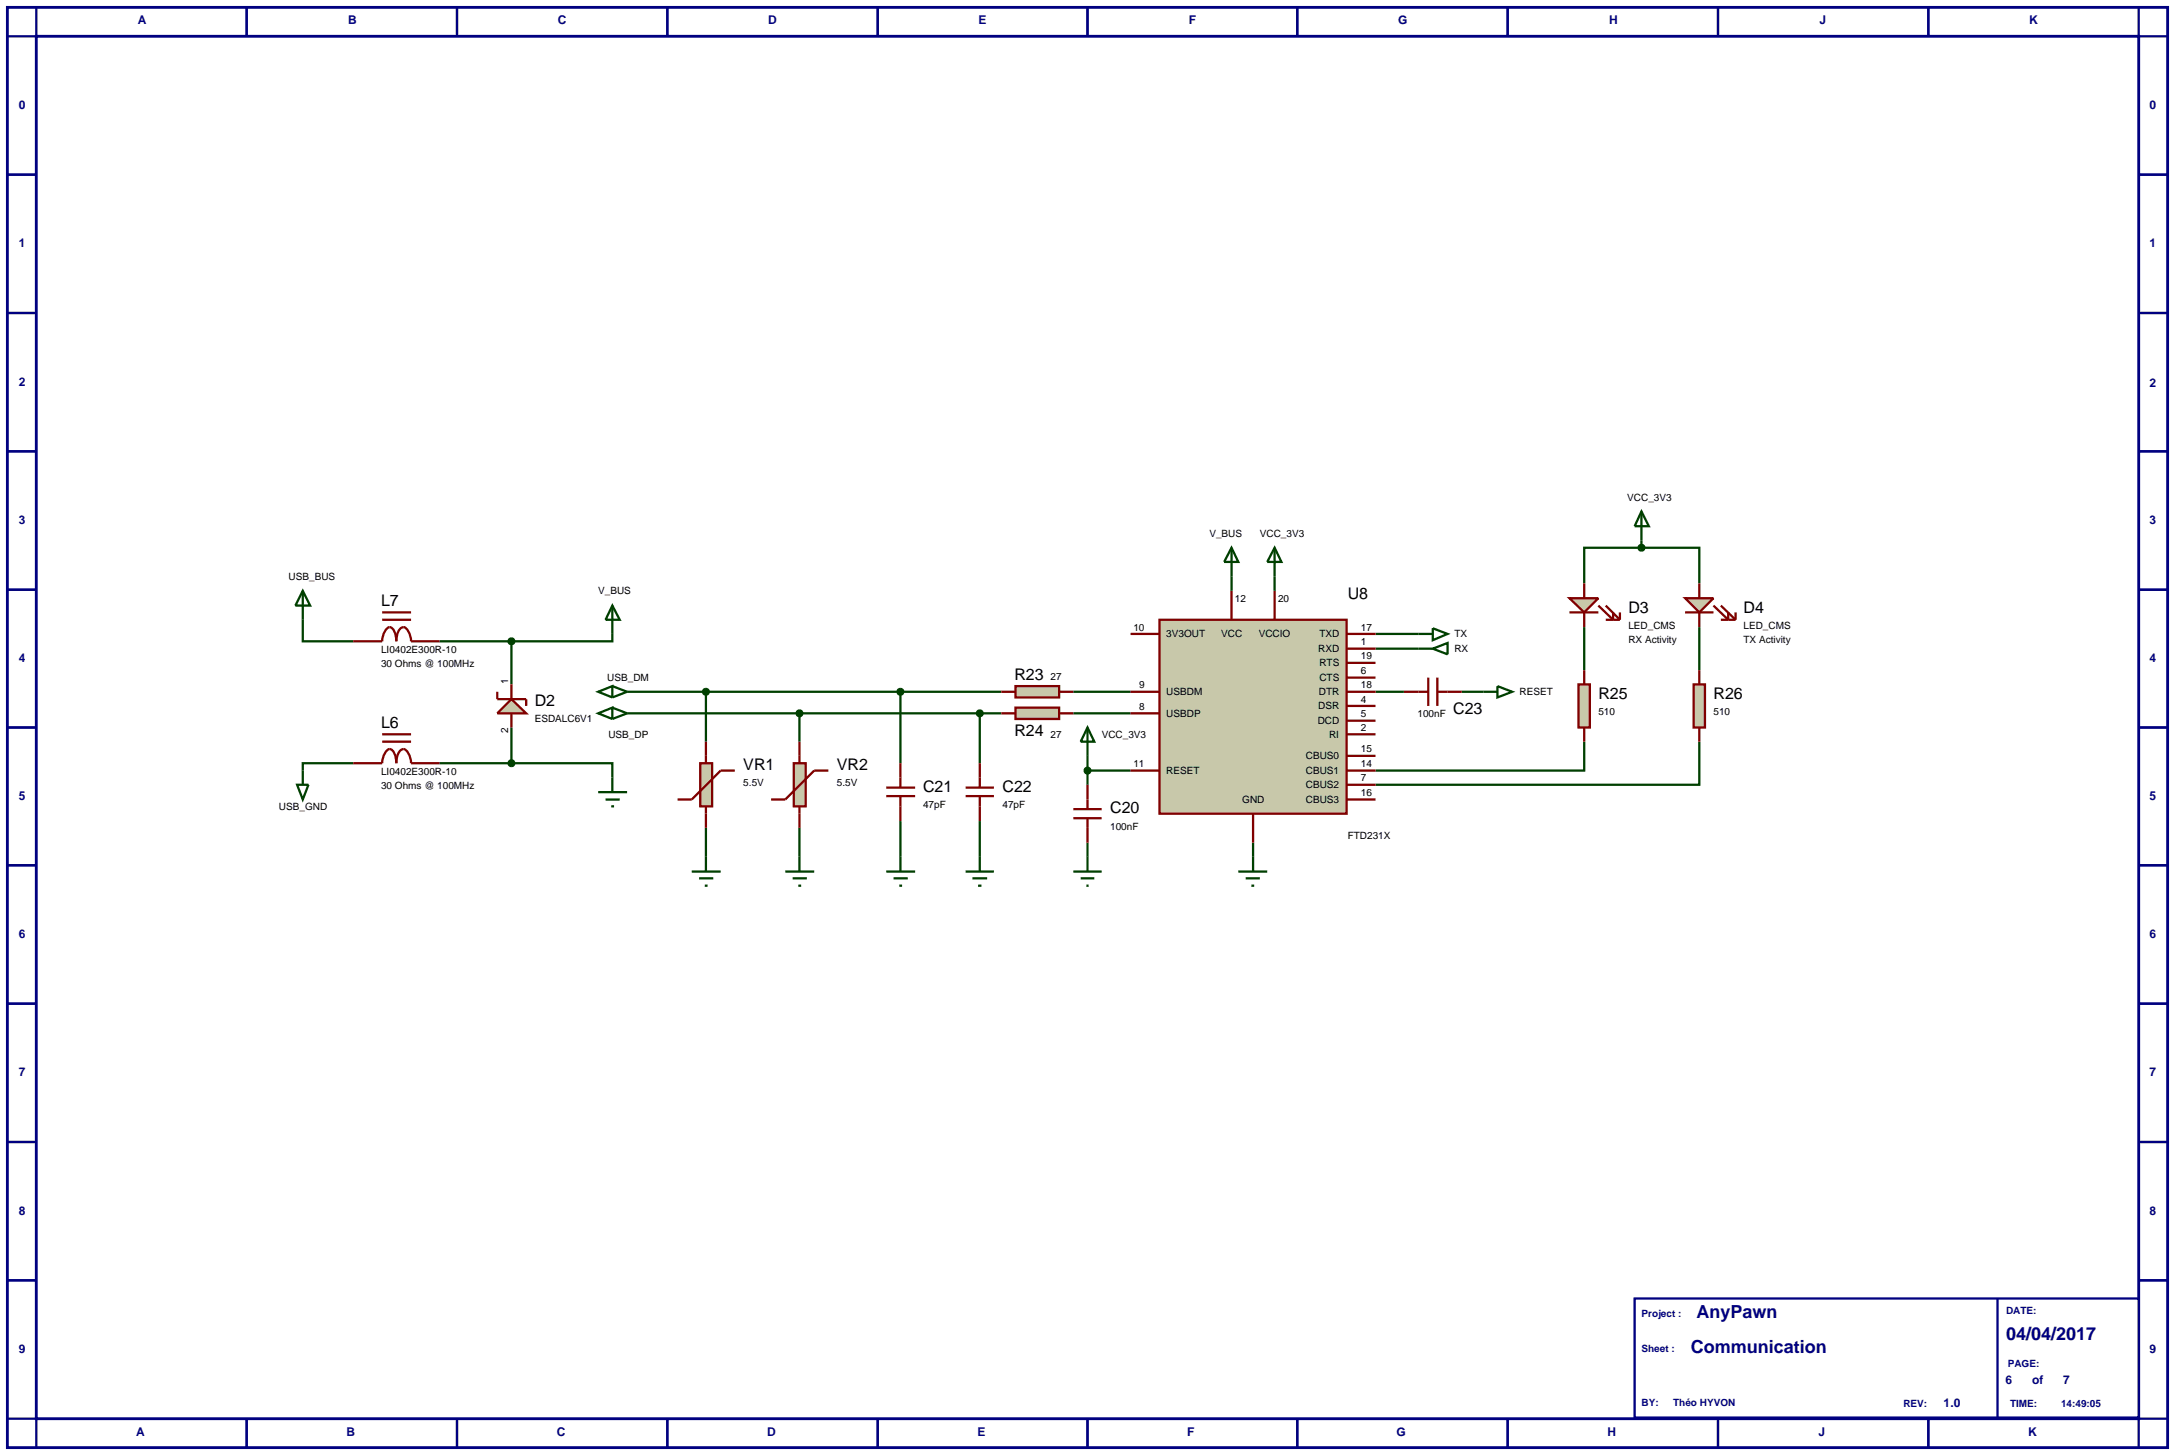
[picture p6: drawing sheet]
<svg xmlns="http://www.w3.org/2000/svg" width="384mm" height="257mm" viewBox="0 0 384 257" stroke-linecap="round" stroke-linejoin="round" font-family="sans-serif">
<path d="M1.3 1.3h381v254h-381zM6.4 6.4h370.8v243.8h-370.8z" fill="none" stroke="#000080" stroke-width=".5"/>
<g fill="none" stroke="#000080" stroke-width=".4">
<path d="M6.4 1.3v5.1h-5.1M43.5 1.3v5.1M80.6 1.3v5.1M117.7 1.3v5.1M154.8 1.3v5.1M191.8 1.3v5.1M228.8 1.3v5.1M265.9 1.3v5.1M303 1.3v5.1M340.1 1.3v5.1M377.2 1.3v5.1h5.1M1.3 30.8h5.1"/>
<path d="M377.2 30.8h5.1M1.3 55.2h5.1M377.2 55.2h5.1M1.3 79.6h5.1M377.2 79.6h5.1M1.3 104h5.1M377.2 104h5.1M1.3 128.3h5.1M377.2 128.3h5.1M1.3 152.6h5.1M377.2 152.6h5.1M1.3 177h5.1"/>
<path d="M377.2 177h5.1M1.3 201.4h5.1M377.2 201.4h5.1M1.3 225.8h5.1M377.2 225.8h5.1M1.3 250.2h5.1v5.1M43.5 250.2v5.1M80.6 250.2v5.1M117.7 250.2v5.1M154.8 250.2v5.1M191.8 250.2v5.1M228.8 250.2v5.1"/>
<path d="M265.9 250.2v5.1M303 250.2v5.1M340.1 250.2v5.1M382.3 250.2h-5.1v5.1"/>
</g>
<path d="M288.3 229h88.9v21h-88.9z" fill="#fff" stroke="#000080" stroke-width=".4"/>
<path d="M352.3 229v21" fill="none" stroke="#000080" stroke-width=".4"/>
<g fill="none" stroke="#004000" stroke-width=".4">
<path d="M289.5 96.6h-10.1v6.3M289.5 96.6h10.2v6.3M289.5 95.3v1.3M53.4 109.3v3.8h8.9M77.5 113.1h12.7M90.2 113.1v7.6M108 111.8v1.3h-17.8M217.2 101.7v2.5M224.8 101.7v2.5M242.6 111.8h7.6M242.6 114.4h7.6M279.4 110.6v7.6"/>
<path d="M299.7 110.6v7.6M62.3 134.6h-8.9v1.3M77.5 134.6h12.7M90.2 134.6h17.8v2.5M90.2 128.3v6.3M110.6 122h66M110.6 125.8h66M124.5 122v8.8M141 125.8v5M158.8 122v12.6M172.8 125.8v8.8M189.3 122h10.1"/>
<path d="M189.3 125.8h10.1M191.8 133.3v5.1M191.8 135.9h7.6M242.6 122h5M257.8 122h3.8M279.4 130.8v5.1h-36.8M299.7 130.8v7.6h-57.1M124.5 146v5.1M141 146v5.1M158.8 144.8v6.3M172.8 144.8v6.3M191.8 148.6v2.5"/>
<path d="M221 148.6v2.5"/>
</g>
<path d="M204.5 109.3h33v34.2h-33z" fill="#c8c8aa" stroke="#800000" stroke-width=".4"/>
<g fill="none" stroke="#800000" stroke-width=".4">
<path d="M199.4 111.8h5.1M217.2 104.2v5.1M224.8 104.2v5.1M237.5 111.8h5.1M237.5 114.4h5.1M237.5 116.9h5.1M237.5 119.5h5.1M191.8 138.4v4.3M199.4 122h5.1M199.4 125.8h5.1M199.4 135.9h5.1M237.5 122h5.1"/>
<path d="M237.5 135.9h5.1M237.5 124.5h5.1M237.5 127.1h5.1M237.5 129.5h5.1M237.5 133.3h5.1M237.5 138.4h5.1M189.3 144.3h5M189.3 142.7h5M191.8 144.3v4.3M221 143.5v5.1M237.5 141h5.1"/>
</g>
<path d="M191.4 135.6l.4-.2-.5 .5zM191.8 135.4l.4 .2 .1 .3zM192.3 135.9l-.1 .3-.4 .2zM191.3 135.9l.5 .5-.4-.2z" fill="#004000" stroke="#004000" stroke-width=".4"/>
<path d="M191.3 135.9l.5-.5 .5 .5-.5 .5z" fill="#004000"/>
<g fill="none" stroke="#004000" stroke-width=".4">
<path d="M105.5 122l2.5-1v2zM105.5 125.8l2.5-1v2zM108 121l2.6 1-2.6 1M108 124.8l2.6 1-2.6 1M191.8 128.3l1.2 2.5h-2.4zM191.8 128.3v5M156.3 153.7h5.1M157.6 154.9h2.5M158.6 156.2h.5M158.8 151.1v2.6M170.3 153.7h5M171.5 154.9h2.6"/>
<path d="M172.5 156.2h.6M172.8 151.1v2.6M189.3 153.7h5M190.6 154.9h2.4M191.6 156.2h.4M191.8 151.1v2.6M218.4 153.7h5.1M219.7 154.9h2.5M220.7 156.2h.5M221 151.1v2.6"/>
</g>
<path d="M156.3 138.9h5.1M158.8 134.6v4.3M170.3 138.9h5M172.8 134.6v4.3M156.3 140.4h5.1M158.8 140.4v4.4M170.3 140.4h5M172.8 140.4v4.4" fill="none" stroke="#800000" stroke-width=".4"/>
<path d="M179.1 121h7.7v2h-7.7z" fill="#c8c8aa" stroke="#800000" stroke-width=".4"/>
<path d="M176.6 122h2.5M186.8 122h2.5" fill="none" stroke="#800000" stroke-width=".4"/>
<path d="M179.1 124.8h7.7v2h-7.7z" fill="#c8c8aa" stroke="#800000" stroke-width=".4"/>
<path d="M176.6 125.8h2.5M186.8 125.8h2.5" fill="none" stroke="#800000" stroke-width=".4"/>
<path d="M158.5 121.6l.3-.1-.5 .5zM158.8 121.5l.4 .2 .1 .3zM159.3 122l-.1 .3-.4 .2zM158.3 122l.5 .5-.3-.1z" fill="#004000" stroke="#004000" stroke-width=".4"/>
<path d="M158.3 122l.5-.5 .5 .5-.5 .5z" fill="#004000"/>
<path d="M172.4 125.5l.4-.2-.5 .5zM172.8 125.3l.3 .1 .2 .4zM173.3 125.8l-.1 .3-.4 .2zM172.3 125.8l.5 .5-.4-.2z" fill="#004000" stroke="#004000" stroke-width=".4"/>
<path d="M172.3 125.8l.5-.5 .5 .5-.5 .5z" fill="#004000"/>
<path d="M62.3 113.1h5.1a2.6 2.6 0 0 1 1.3-2.5 1.43 1.43 0 0 1 1 1.3l.2 1.2a2.98 2.98 0 0 1 .9-2.4 .91 .91 0 0 1 1.2 .7l.4 1.1 .1 .6h5M67.4 109.3h5.1M67.4 108h5.1M62.3 134.6h5.1a2.6 2.6 0 0 1 1.3-2.5 1.43 1.43 0 0 1 1 1.3l.2 1.2a2.98 2.98 0 0 1 .9-2.4 .91 .91 0 0 1 1.2 .7l.4 1.1 .1 .6h5M67.4 130.8h5.1M67.4 129.5h5.1" fill="none" stroke="#800000" stroke-width=".4"/>
<path d="M108 106.8l1.3 2.5h-2.5zM108 106.8v5M52.4 138.4h2l-1 2.6zM53.4 135.9v2.5M105.5 139.7h5.1M108 137.1v2.6M106.8 141h2.5M107.8 142.2h.5" fill="none" stroke="#004000" stroke-width=".4"/>
<path d="M87.7 125.8l2.5-2.5 2.6 2.5z" fill="#c8c8aa" stroke="#800000" stroke-width=".4"/>
<path d="M87.7 122v1.3h5.1v1.2M90.2 120.7v2.6M90.2 125.8v2.5" fill="none" stroke="#800000" stroke-width=".4"/>
<path d="M89.8 112.8l.4-.2-.5 .5zM90.2 112.6l.4 .2 .1 .3zM90.7 113.1l-.1 .3-.4 .2zM89.7 113.1l.5 .5-.4-.2z" fill="#004000" stroke="#004000" stroke-width=".4"/>
<path d="M90.2 112.6l.5 .5-.5 .5-.5-.5z" fill="#004000"/>
<path d="M89.8 134.3l.4-.2-.5 .5zM90.2 134.1l.4 .2 .1 .3zM90.7 134.6l-.1 .3-.4 .2zM89.7 134.6l.5 .5-.4-.2z" fill="#004000" stroke="#004000" stroke-width=".4"/>
<path d="M89.7 134.6l.5-.5 .5 .5-.5 .5z" fill="#004000"/>
<path d="M278.4 120.7h2v7.6h-2z" fill="#c8c8aa" stroke="#800000" stroke-width=".4"/>
<path d="M279.4 118.2v2.5M279.4 128.3v2.5" fill="none" stroke="#800000" stroke-width=".4"/>
<path d="M298.7 120.7h2v7.6h-2z" fill="#c8c8aa" stroke="#800000" stroke-width=".4"/>
<path d="M251.9 119.5v5M253.5 119.5v5M299.7 118.2v2.5M247.6 122h4.3M253.5 122h4.3M299.7 128.3v2.5" fill="none" stroke="#800000" stroke-width=".4"/>
<path d="M217.2 96.6l1.2 2.5h-2.5zM217.2 96.6v5.1M224.8 96.6l1.2 2.5h-2.5zM224.8 96.6v5.1M289.5 90.2l1.3 2.6h-2.5zM289.5 90.2v5.1M250.2 111.8h2.5M250.2 114.4h2.5M252.7 110.8l2.6 1-2.6 1.1zM252.7 114.4l2.6-1v2zM261.6 122h2.5M264.1 121l2.6 1-2.6 1z" fill="none" stroke="#004000" stroke-width=".4"/>
<path d="M123.5 134.6h2.1v7.6h-2.1z" fill="#c8c8aa" stroke="#800000" stroke-width=".4"/>
<path d="M124.5 130.8v3.8M129.6 135.9h-2.5l-5.1 5.1h-2.5M124.5 142.2v3.8" fill="none" stroke="#800000" stroke-width=".4"/>
<path d="M140 134.6h2.1v7.6h-2.1z" fill="#c8c8aa" stroke="#800000" stroke-width=".4"/>
<path d="M141 130.8v3.8M146.1 135.9h-2.5l-5.1 5.1h-2.5M141 142.2v3.8" fill="none" stroke="#800000" stroke-width=".4"/>
<path d="M124.2 121.6l.3-.1-.5 .5zM124.5 121.5l.4 .2 .1 .3zM124.5 122.5l.5-.5-.2 .4zM124 122l.5 .5-.3-.1z" fill="#004000" stroke="#004000" stroke-width=".4"/>
<path d="M124.5 121.5l.5 .5-.5 .5-.5-.5z" fill="#004000"/>
<path d="M140.6 125.5l.4-.2-.5 .5zM141 125.3l.4 .2 .1 .3zM141.5 125.8l-.1 .3-.4 .2zM140.5 125.8l.5 .5-.4-.2z" fill="#004000" stroke="#004000" stroke-width=".4"/>
<path d="M140.5 125.8l.5-.5 .5 .5-.5 .5z" fill="#004000"/>
<path d="M122 153.7h5.1M123.3 154.9h2.5M124.3 156.2h.5M124.5 151.1v2.6M138.5 153.7h5.1M139.8 154.9h2.5M140.8 156.2h.5M141 151.1v2.6" fill="none" stroke="#004000" stroke-width=".4"/>
<path d="M276.8 105.5h5.1l-2.5 2.5z" fill="#c8c8aa" stroke="#800000" stroke-width=".4"/>
<path d="M276.8 108h5.1M279.4 102.9v2.6M279.4 108v2.6M281.9 106.8l2.6 2.5v-1.3M283.2 106.8l2.5 2.5M283.2 109.3h2.5M285.7 108v1.3" fill="none" stroke="#800000" stroke-width=".4"/>
<path d="M297.2 105.5h5l-2.5 2.5z" fill="#c8c8aa" stroke="#800000" stroke-width=".4"/>
<path d="M297.2 108h5M299.7 102.9v2.6M299.7 108v2.6M302.2 106.8l2.6 2.5v-1.3M303.5 106.8l2.6 2.5M303.5 109.3h2.6M306.1 108v1.3" fill="none" stroke="#800000" stroke-width=".4"/>
<path d="M289.2 96.2l.3-.1-.5 .5zM289.5 96.1l.4 .2 .1 .3zM290 96.6l-.1 .3-.4 .2zM289 96.6l.5 .5-.4-.2z" fill="#004000" stroke="#004000" stroke-width=".4"/>
<path d="M289.5 96.1l.5 .5-.5 .5-.5-.5z" fill="#004000"/>
<path d="M53.4 104.2l1.3 2.6h-2.6zM53.4 104.2v5.1" fill="none" stroke="#004000" stroke-width=".4"/>
<g font-size="3.2" fill="#000080">
<text x="299.2" y="232.4">AnyPawn</text>
<text x="298.2" y="238.7">Communication</text>
<text x="353.8" y="236.4">04/04/2017</text>
</g>
<g font-size="2.8">
<text x="67.2" y="106.9">L7</text>
<text x="237.7" y="105.7">U8</text>
<text x="287.2" y="108.1">D3</text>
<text x="307.5" y="108.1">D4</text>
<text x="178.9" y="119.9">R23</text>
<text x="94.3" y="124.6">D2</text>
<text x="256.3" y="126">C23</text>
<text x="281.9" y="123.3">R25</text>
<text x="302.2" y="123.3">R26</text>
<text x="67.2" y="128.4">L6</text>
<text x="178.9" y="129.9">R24</text>
<text x="131.1" y="135.9">VR1</text>
<text x="147.6" y="135.9">VR2</text>
<text x="162.8" y="139.7">C21</text>
<text x="176.8" y="139.7">C22</text>
<text x="195.8" y="143.5">C20</text>
</g>
<g font-size="2.1" fill="#000080">
<text x="24.3" y="4.2">A</text>
<text x="61.4" y="4.2">B</text>
<text x="98.4" y="4.2">C</text>
<text x="135.5" y="4.2">D</text>
<text x="172.6" y="4.2">E</text>
<text x="209.7" y="4.2">F</text>
<text x="246.6" y="4.2">G</text>
<text x="283.8" y="4.2">H</text>
<text x="320.9" y="4.2">J</text>
<text x="357.9" y="4.2">K</text>
<text x="3.3" y="19.2">0</text>
<text x="379.1" y="19.2">0</text>
<text x="3.3" y="43.6">1</text>
<text x="379.1" y="43.6">1</text>
<text x="3.3" y="68">2</text>
<text x="379.1" y="68.2">2</text>
<text x="3.3" y="92.4">3</text>
<text x="379.1" y="92.4">3</text>
<text x="3.3" y="116.8">4</text>
<text x="379.1" y="116.8">4</text>
<text x="3.3" y="141">5</text>
<text x="379.1" y="141">5</text>
<text x="3.3" y="165.4">6</text>
<text x="379.1" y="165.4">6</text>
<text x="3.3" y="189.8">7</text>
<text x="379.1" y="189.8">7</text>
<text x="3.3" y="214.2">8</text>
<text x="379.1" y="214.2">8</text>
<text x="3.3" y="238.6">9</text>
<text x="379.1" y="238.6">9</text>
<text x="353.7" y="244">6</text>
<text x="358.4" y="244">of</text>
<text x="363.9" y="244">7</text>
<text x="342.8" y="248.1">1.0</text>
<text x="24" y="253.3">A</text>
<text x="61.1" y="253.3">B</text>
<text x="98.2" y="253.3">C</text>
<text x="135.3" y="253.3">D</text>
<text x="172.4" y="253.3">E</text>
<text x="209.4" y="253.3">F</text>
<text x="246.3" y="253.3">G</text>
<text x="283.5" y="253.3">H</text>
<text x="320.7" y="253.3">J</text>
<text x="357.7" y="253.3">K</text>
</g>
<g font-size="1.8">
<text x="287" y="88.3">VCC_3V3</text>
<text x="213.3" y="94.7">V_BUS</text>
<text x="222.2" y="94.7">VCC_3V3</text>
<text x="50.9" y="102.3">USB_BUS</text>
<text x="105.5" y="104.8">V_BUS</text>
<text x="217.8" y="106.2">12</text>
<text x="225.4" y="106.2">20</text>
<text x="199.9" y="111.2">10</text>
<text x="205.7" y="112.4">3V3OUT</text>
<text x="215.4" y="112.4">VCC</text>
<text x="222" y="112.4">VCCIO</text>
<text x="232.7" y="112.4">TXD</text>
<text x="240" y="111.2">17</text>
<text x="240" y="113.8">1</text>
<text x="256.5" y="112.4">TX</text>
<text x="287.2" y="110.9">LED_CMS</text>
<text x="287.2" y="113.4">RX Activity</text>
<text x="307.5" y="110.9">LED_CMS</text>
<text x="307.5" y="113.4">TX Activity</text>
<text x="67.2" y="115.1">LI0402E300R-10</text>
<text x="67.2" y="117.7">30 Ohms @ 100MHz</text>
<text x="185.3" y="119.9">27</text>
<text x="232.5" y="115">RXD</text>
<text x="232.7" y="117.5">RTS</text>
<text x="240" y="116.3">19</text>
<text x="240" y="118.9">6</text>
<text x="256.5" y="115">RX</text>
<text x="89.6" y="120.7" transform="rotate(-90 89.6 120.7)">1</text>
<text x="107.1" y="120.1">USB_DM</text>
<text x="200.9" y="121.4">9</text>
<text x="200.9" y="125.2">8</text>
<text x="205.7" y="122.6">USBDM</text>
<text x="232.5" y="125.1">DSR</text>
<text x="232.6" y="122.6">DTR</text>
<text x="232.7" y="120.1">CTS</text>
<text x="240" y="121.4">18</text>
<text x="240" y="123.9">4</text>
<text x="268" y="122.6">RESET</text>
<text x="89.6" y="129.3" transform="rotate(-90 89.6 129.3)">2</text>
<text x="94.3" y="127.4">ESDALC6V1</text>
<text x="107.3" y="130.1">USB_DP</text>
<text x="185.3" y="130.1">27</text>
<text x="194.3" y="130.1">VCC_3V3</text>
<text x="205.7" y="126.4">USBDP</text>
<text x="232.4" y="127.7">DCD</text>
<text x="234.4" y="130.1">RI</text>
<text x="240" y="126.5">5</text>
<text x="240" y="128.9">2</text>
<text x="250" y="126.5">100nF</text>
<text x="281.9" y="126.1">510</text>
<text x="302.2" y="126.1">510</text>
<text x="67.2" y="136.6">LI0402E300R-10</text>
<text x="199.9" y="135.3">11</text>
<text x="205.7" y="136.5">RESET</text>
<text x="230.3" y="133.9">CBUS0</text>
<text x="230.3" y="136.5">CBUS1</text>
<text x="240" y="132.7">15</text>
<text x="240" y="135.3">14</text>
<text x="240" y="137.8">7</text>
<text x="49.2" y="142.8">USB_GND</text>
<text x="67.2" y="139.1">30 Ohms @ 100MHz</text>
<text x="131.1" y="138.7">5.5V</text>
<text x="147.6" y="138.7">5.5V</text>
<text x="162.8" y="142.5">47pF</text>
<text x="176.8" y="142.5">47pF</text>
<text x="219.1" y="141.6">GND</text>
<text x="230.3" y="139">CBUS2</text>
<text x="230.3" y="141.6">CBUS3</text>
<text x="240" y="140.4">16</text>
<text x="195.8" y="146.4">100nF</text>
<text x="237.7" y="148">FTD231X</text>
</g>
<g font-size="1.8" fill="#000080">
<text x="289.5" y="232.2">Project :</text>
<text x="353.8" y="231.7">DATE:</text>
<text x="289.5" y="238.5">Sheet :</text>
<text x="354.1" y="241.1">PAGE:</text>
<text x="289.5" y="247.9">BY:</text>
<text x="295.1" y="247.9">Théo HYVON</text>
<text x="335.7" y="248.1">REV:</text>
<text x="354.5" y="248.1">TIME:</text>
<text x="363.5" y="248.1">14:49:05</text>
</g>
</svg>
